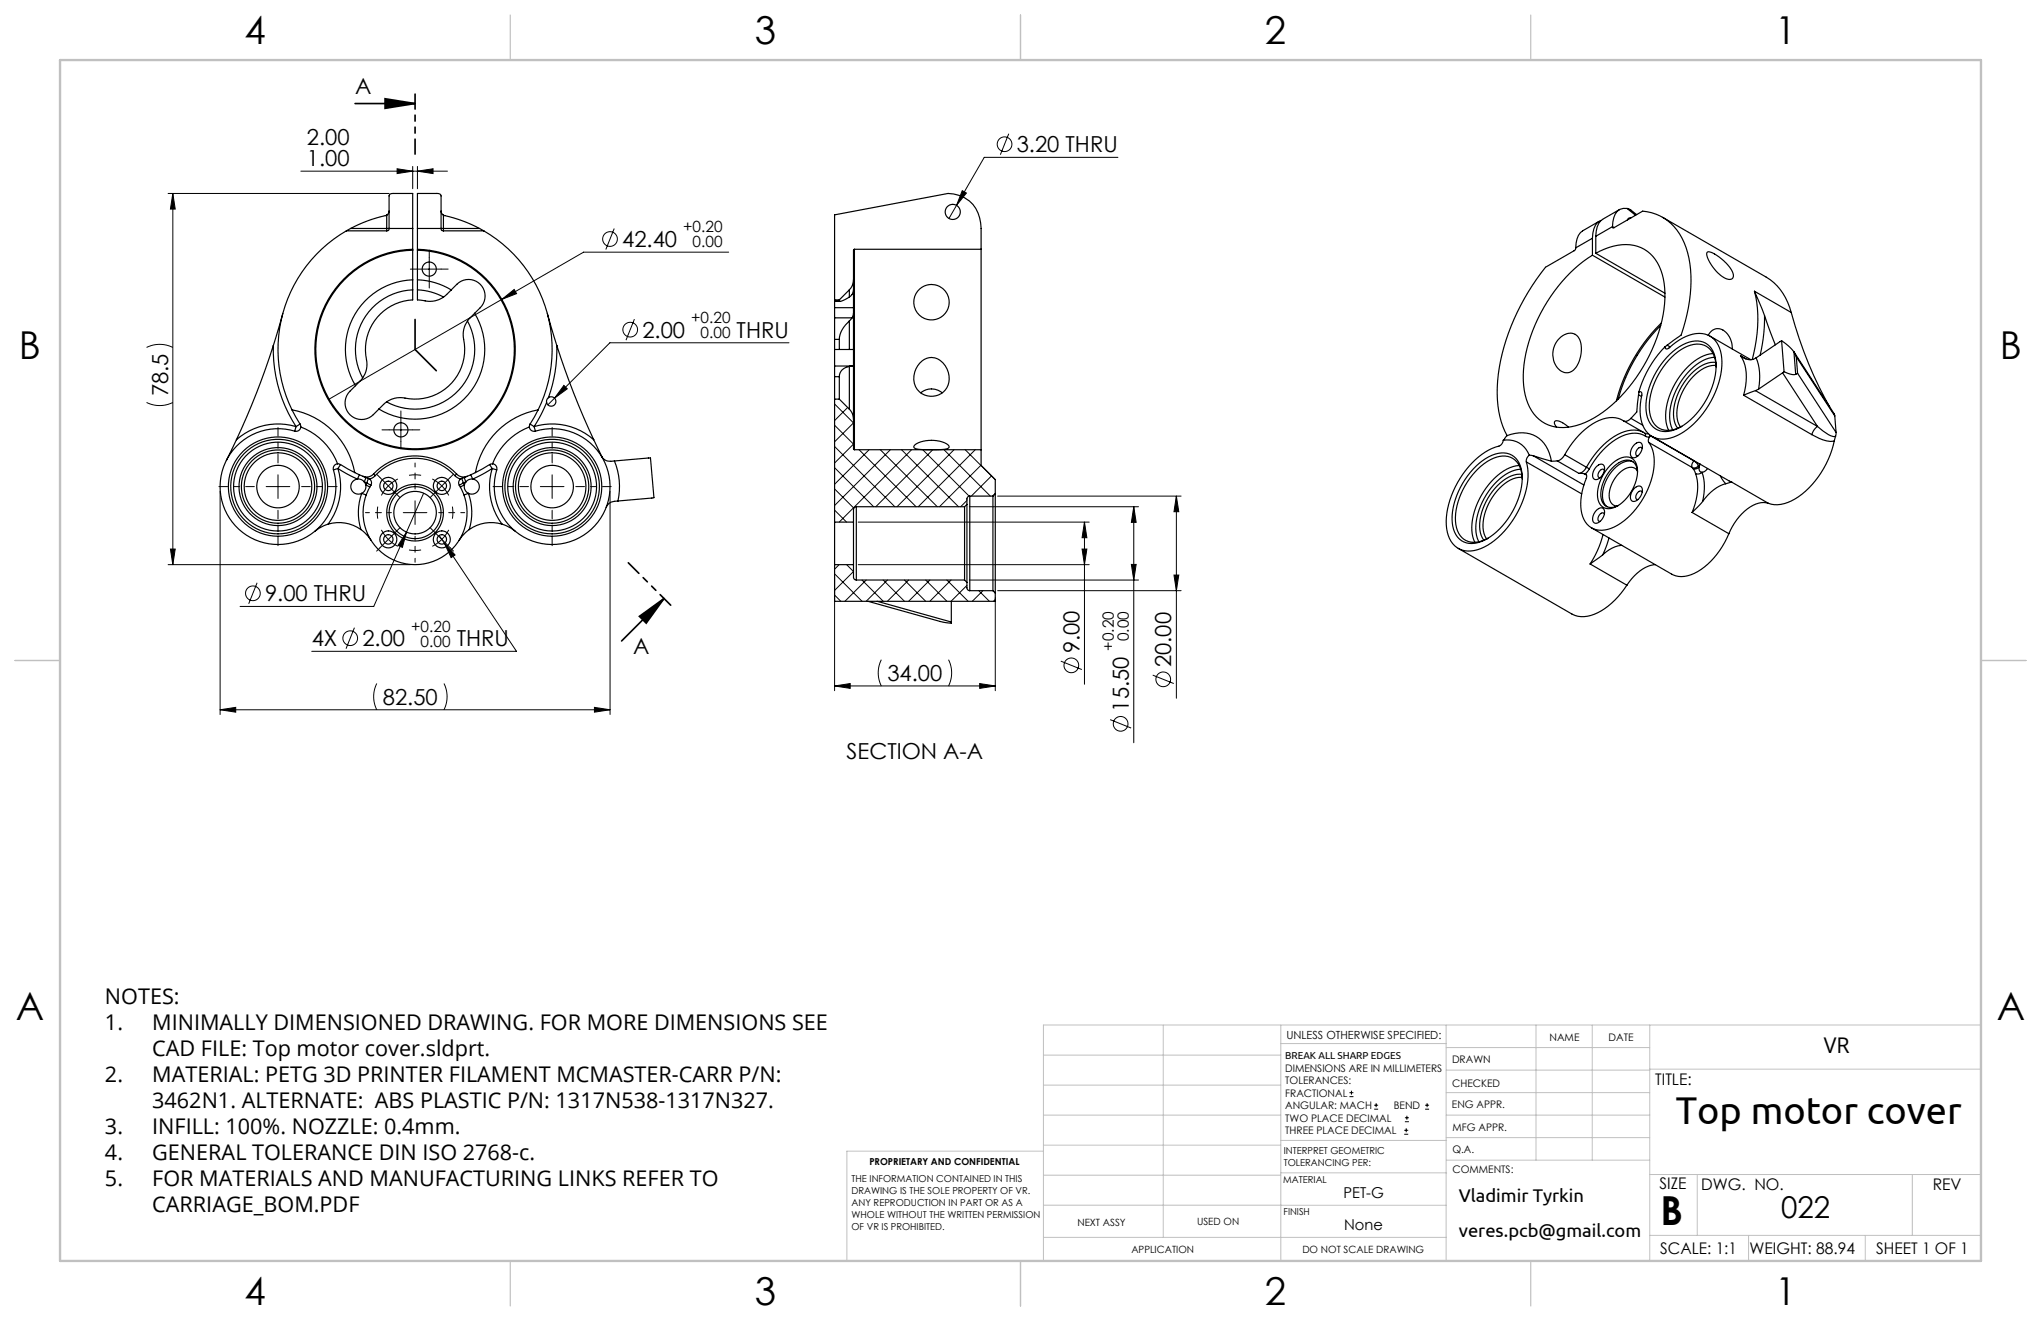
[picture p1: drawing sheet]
<svg xmlns="http://www.w3.org/2000/svg" width="432mm" height="279mm" viewBox="0 0 432 279" stroke-linecap="round" stroke-linejoin="round" font-family="sans-serif">
<g fill="none" stroke="#000" stroke-width=".21">
<path d="M63.6 36.2h31.1M84 35.7l3.3 .5-3.3 .5zM87.3 35.2v4.7M88.3 36.2l3.3-.5v1zM88.3 35.2v4.7M213.4 28.3l-1.8 4.4M236.5 33.3h-28.3l-7.4 12.9M35.6 40.9h46.7M36.6 40.9l.5 3.3h-1zM36.6 40.9v78.5M88.3 56.9h5M90.8 54.4v5"/>
<path d="M129.9 48.3l-1.7 4.5M154.2 53.3h-30.7l-17.3 10M203.6 40.3l.9 .5-2.1 2.6zM31 73.5a6.2 6.2 0 0 1 5.6 0M106.2 63.3l2.6-2.1 .5 .9zM106.2 63.3l-36.7 21.2M134.2 67.5l-1.8 4.4M166.9 72.5h-37.9l-13.1 13.1M31 85.1a6.2 6.2 0 0 0 5.6 0M82.3 90.9h5M84.8 88.4v5M119.3 81.5l.7 .7-2.7 2z"/>
<path d="M176.6 85.4l4 4-4 4M176.6 89.9l4 4-4 4M176.6 98.9l8.2 8.3M176.6 94.4l12.7 12.8M176.6 84.4v.1M179.3 86.2l-2.7 2.8M181.7 95.1l12.1 12.1M183.9 95.1l-7.3 7.3M186.2 95.1l12.1 12.1M188.4 95.1l-11.8 11.8M190.7 95.1l12.1 12.1M192.9 95.1l-15.4 15.3"/>
<path d="M195.2 95.1l9.8 9.8M197.3 95.1l-12 12.1M199.7 95.1l9.8 9.8M201.8 95.1l-12 12.1M204.2 95.1l6.4 6.4M206.3 95.1l-12 12.1M207.6 98.4l-8.8 8.8M35.6 119.4h51.2M36.1 116.1h1l-.5 3.3zM46.6 103.9v47.2M56.3 102.9h5M58.8 100.4v5"/>
<path d="M80.7 112.1a8 8 0 0 0 3.5 3.5M83.9 112.3l-3.5 3.6M86 112.5l-.9 3.3-.9-.4zM86 112.5l-6.9 15.8h-28.3M89.6 104.3l-3.6 8.2M92.9 113.3l1.1 1.6M94 114.9l2.3 2.5-.9 .5zM94 114.9l15.3 22.9h-43.3M114.3 102.9h5M116.8 100.4v5M129.1 103.9v47.2M176.6 107.9l2.5 2.5"/>
<path d="M176.6 103.4l4 4.1M177.5 119.4l-.9 1M179.1 119.4l1.5 1.5-4 4M181.6 110.4h48.8M181.6 119.4h48.8M204.6 105.9l-1.4 1.3M205.1 107.2h35.8M209.8 100.6l-4.3 4.3M210.6 104.3l-.6 .6M211.1 104.9h38.8M228.9 116.1h1l-.5 3.3zM229.4 110.4l.5 3.3h-1z"/>
<path d="M229.4 110.4v34.3M239.4 119.4h1l-.5 3.3zM239.9 107.2l.5 3.3h-1zM239.9 107.2v49.9M248.9 104.9v42.8M248.9 104.9l.5 3.3h-1zM54.4 123.3l-1.8 4.4M75 132.8l-1.8 4.4M176.6 125.9l1.3 1.3M176.6 121.4l5.8 5.8M176.6 122.1v24M182.4 122.7l4.5 4.5"/>
<path d="M183.3 122.7l-4.5 4.5M186.5 139.5a6.2 6.2 0 0 0 0 5.6M186.9 122.7l4.5 4.5M187.7 122.7l-4.5 4.5M191.3 122.7l4.5 4.5M192.2 122.7l-4.5 4.5M195.8 122.7l4.5 4.5M196.7 122.7l-4.5 4.5M200.3 122.7l4.5 4.5M200.7 139.5a6.2 6.2 0 0 1 0 5.6M201.2 122.7l-4.5 4.5M204.6 123.8l-3.4 3.4"/>
<path d="M205.1 122.7h35.8M207.1 124.9l2.2 2.3M207.9 124.9l-2.2 2.3M210.6 126.8l-.4 .4M210.6 126.4v19.7M211.1 124.9h38.8M224.4 139.8l4.5 1.8M248.4 121.6h1l-.5 3.3zM46.6 150.1l3.3-.5v1zM46.6 150.1h82.5M79.7 144.6a6.2 6.2 0 0 0 0 5.5M93.9 144.6a6.2 6.2 0 0 1 0 5.5"/>
<path d="M125.8 149.6l3.3 .5-3.3 .5zM176.6 145.1l3.3-.5v1zM176.6 145.1h34M207.3 144.6l3.3 .5-3.3 .5zM234.9 152.2l4.4 1.8M243.9 142.8l4.4 1.8M285.5 231.9h.8M285.5 231.1h.8M285.9 230.7v.8M290.7 234.6h.9M290.7 233.8h.9M291.1 233.3v.9"/>
<path d="M297.1 239.9h.8M297.1 239.1h.8M297.2 237.3h.9M297.2 236.4h.9M297.5 238.6v.9M297.6 236v.8M301.5 234.6h.8M301.5 233.8h.8M301.9 233.3v.9"/>
<circle cx="212.5" cy="30.5" r="1.56"/>
<circle cx="129.1" cy="50.6" r="1.56"/>
<circle cx="133.3" cy="69.7" r="1.56"/>
<circle cx="53.5" cy="125.5" r="1.56"/>
<circle cx="74.1" cy="135" r="1.56"/>
<circle cx="226.7" cy="140.7" r="1.56"/>
<circle cx="237.1" cy="153.1" r="1.56"/>
<circle cx="246.1" cy="143.7" r="1.56"/>
</g>
<path d="M79.9 107.2v2.5M82.2 102.8l-1.5 2M82.2 102.8l2-1.5M86.5 116.3h2.6M89.1 100.5h-2.6M93.5 114.1l1.4-2M93.5 114.1l-2 1.5M93.5 102.8l-2-1.5M93.5 102.8l1.4 2M95.7 109.7v-2.5" fill="none" stroke="#000" stroke-width=".21" stroke-dasharray="15.2 1.3 1.3 1.3" stroke-linecap="butt"/>
<path d="M75.1 21.9h12.7M81.5 20.9l6.3 1-6.3 1zM135.3 130.4l5.2-3.8-3.8 5.2zM140.5 126.6l-9 9" fill="none" stroke="#000" stroke-width=".35"/>
<path d="M58.8 97.9v-7.5M116.8 97.9v-7.5M53.8 102.9h-7.5M58.8 107.9v7.5M63.8 102.9h7.5M111.8 102.9h-7.5M116.8 107.9v7.5M121.8 102.9h7.5" fill="none" stroke="#000" stroke-width=".21" stroke-dasharray="15.2 1.3 1.3 1.3" stroke-dashoffset="13.4"/>
<g fill="none" stroke="#000" stroke-width=".21" stroke-dasharray="15.2 1.3 1.3 1.3">
<path d="M88.3 56.9h-1.5M90.8 54.4v-1.5M90.8 59.4v1.5M93.3 56.9h1.5M82.3 90.9h-1.5M84.8 88.4v-1.5M84.8 93.4v1.5M87.3 90.9h1.5M80.4 115.9l-.7 .7M80.4 101l-.7-.7M82.2 102.8l-1.8-1.8M82.2 102.8l1.7 1.7"/>
<path d="M83.9 112.3l.7-.7M83.9 104.5l.7 .7M87.8 108.4v-2.5M87.8 108.4h-2.5M87.8 108.4v2.5M87.8 108.4h2.5M91.7 112.3l-.7-.7M91.7 104.5l-.7 .7M93.5 114.1l1.7 1.8M93.5 114.1l-1.8-1.8M93.5 102.8l1.7-1.8M93.5 102.8l-1.8 1.7"/>
<path d="M95.2 115.9l.7 .7M95.2 101l.7-.7"/>
</g>
<path d="M82.8 108.4h-5.5M87.8 103.4v-5.5M87.8 113.4v5.5M92.8 108.4h5.5" fill="none" stroke="#000" stroke-width=".21" stroke-dasharray="15.2 1.3 1.3 1.3" stroke-dashoffset="14.4"/>
<path d="M87.8 19.9v12.7M141.9 128l-9-9" fill="none" stroke="#000" stroke-width=".35" stroke-dasharray="6.3 1.3 1.3 1.3 1.3 1.3" stroke-dashoffset="3.2"/>
<path d="M87.8 67.6v6.3M92.3 78.4l-4.5-4.5" fill="none" stroke="#000" stroke-width=".35" stroke-dasharray="6.3 1.3 1.3 1.3 1.3 1.3"/>
<g fill="none" stroke="#c0c0c0" stroke-width=".21">
<path d="M246.1 216.8v44.9M271 216.8v49.9M305.9 216.8v49.9M325 216.8v28.6M336.9 216.8v28.6M349 216.8v49.9M419.1 216.8h-198.3v49.9M220.8 235.9h50.2M220.8 229.5h50.2M220.8 223.2h50.2M271 220.7h34.9M305.9 231.1h43.1"/>
<path d="M305.9 226.3h43.1M305.9 221.6h43.1M305.9 235.9h43.1M349 226.1h70.1M220.8 248.6h50.2M220.8 242.2h50.2M220.8 254.9h50.2M220.8 243.5h-41.6v23.2M271 254.9h34.9M271 248.1h35.1M271 241.2h35.1M305.9 240.6h43.1"/>
<path d="M306.1 245.4h42.9M349 248.4h70.1M359.1 248.4v12.9M404.6 248.4v12.9M220.8 261.7h85.1M349 261.3h70.1M369.9 261.3v5.4M394.6 261.3v5.4"/>
</g>
<path d="M107.9 3.2v9.5M215.9 3.2v9.5M323.8 3.2v9.5M3.2 139.7h9.5M419.1 139.7h9.5M107.9 266.7v9.5M215.9 266.7v9.5M323.8 266.7v9.5" fill="none" stroke="#c0c0c0" stroke-width=".25"/>
<path d="M12.7 12.7h406.4v254h-406.4z" fill="none" stroke="#c0c0c0" stroke-width=".5"/>
<g fill="#000">
<path d="M84 35.7l3.3 .5-3.3 .5zM88.3 36.2l3.3-.5v1z"/>
<path d="M81.5 20.9l6.3 1-6.3 1zM135.3 130.4l5.2-3.8-3.8 5.2z"/>
<path d="M36.6 40.9l.5 3.3h-1zM36.1 116.1h1l-.5 3.3z"/>
<path d="M106.2 63.3l3.1-1.2-.5-.9zM46.6 150.1l3.3-.5v1zM125.8 149.6l3.3 .5-3.3 .5zM119.3 81.5l-2 2.7 2.7-2zM86 112.5l-1.8 2.9 .9 .4zM94 114.9l1.4 3 .9-.5zM203.6 40.3l-1.2 3.1 2.1-2.6z"/>
<path d="M229.4 110.4l.5 3.3h-1zM228.9 116.1h1l-.5 3.3z"/>
<path d="M239.4 119.4h1l-.5 3.3zM239.9 107.2l.5 3.3h-1z"/>
<path d="M248.4 121.6h1l-.5 3.3zM248.9 104.9l.5 3.3h-1z"/>
<path d="M176.6 145.1l3.3-.5v1zM207.3 144.6l3.3 .5-3.3 .5z"/>
</g>
<g fill="none" stroke="#000" stroke-width=".25">
<path d="M73.3 48.8a29 29 0 0 0-11.5 37.9M73.3 48.8h8.5M74.2 48.3l-.9 .5M74.2 48.3h7.6M81.8 48.3v.5M81.8 48.3h.5M81.8 45.5l-.2 .1a29 29 0 0 0-7.4 2.7M81.8 45.5v2.8M82.3 48.3l-.1 .4-.4 .1M82.3 48.3v-6.9a.84 .84 0 0 1 1-.5h4v7.4M82.3 44.6l-.2 .6-.3 .3M82.3 48.3h5"/>
<path d="M87.3 52.7a21.2 21.2 0 0 0-18 31.6 21.2 21.2 0 0 0 36.3 1.1 21.2 21.2 0 0 0-15.9-32.6l-1.4-.1M87.3 52.9a21 21 0 0 0-17.8 31.3 21 21 0 0 0 35.9 1.1 21 21 0 0 0-15.7-32.3l-1.4-.1M87.3 52.7v.2M87.3 59.2a14.7 14.7 0 0 0-12.1 22.4M87.3 59.2v2.1M87.3 48.3v4.4M87.3 52.9v6.3M88.3 48.3v-7.4h4a.94 .94 0 0 1 1 .5v6.9M88.3 52.7v.2M88.3 59.2a14.7 14.7 0 0 1 7.2 2.1M88.3 59.2v2.1M88.3 48.3h5"/>
<path d="M88.3 48.3v4.4M88.3 52.9v6.3M93.3 48.3l.1 .4 .4 .1M93.3 48.3h.5M93.3 44.6l.1 .5 .4 .4M93.8 48.3v.5M93.8 45.5l.3 .1a29 29 0 0 1 7.3 2.7M93.8 48.3h7.6M93.8 48.8h8.5M93.8 45.5v2.8M101.4 48.3l.9 .5M102.3 48.8a29 29 0 0 1 11.6 37.9"/>
<path d="M180.6 59.2l-.1 .3a3 3 0 0 1-.8 1.8M180.6 59.2v2.1M180.8 52.7l-.2 .2v6.3M180.8 52.7v42.4M180.8 52.7h26.8M207.6 52.7v42.4M207.6 52.7a16.4 16.4 0 0 0-.7-7.6 6.6 6.6 0 0 0-6.3-4.2l-24 4.5v18M333.4 52.4l-.1 .4-.3 .2-6 3.5a45.5 45.5 0 0 0-10.2 25.3 19.8 19.8 0 0 0 2 10.3M334.8 48.9a3.7 3.7 0 0 0-1.4 3.5M336.9 50.4l-3.5 2M336.9 50.4v3.6M336.9 54l15.3 8.8"/>
<path d="M337.6 53.6a11 11 0 0 1 9.6-1.2 9 9 0 0 1 4.9 7.6 29.4 29.4 0 0 1-5.2 18.7 26.9 26.9 0 0 1-12.5 11 8.3 8.3 0 0 1-9.9-2.2 15.1 15.1 0 0 1-1.9-11.6 33.8 33.8 0 0 1 14.3-21.9M337.6 50v3.6M337.6 53.6l14.6 8.4M338.3 46.8l-3.5 2M338.7 46.6a2.32 2.32 0 0 0-1.5 1.8l-.3 2M339.1 46.4a3.1 3.1 0 0 0-1.4 2.5l-.1 1.1M341.1 47.9l.1 .3 .3-.1M341.1 47.9l-3.5 2.1M341.1 47.9l.4 .2M341.5 48.1l6-3.4a10.8 10.8 0 0 1 9.5 8.7 30.3 30.3 0 0 1-1.3 17.5l-3 2.1M342.6 44.3l-3.6 2.1M344.2 44.1a2.35 2.35 0 0 0-2.8 2l-.3 1.8"/>
<path d="M344.2 44.1l.8 .3 1.2 1M344.2 44.1l1.8 1.4M345.1 46.1h-.4l-.4 .4M351.8 46l21.9 12.6a11.8 11.8 0 0 1 5.3 7.5M361.2 53.3a3.4 3.4 0 0 1 2.6 1.2l1.8 1.6a2.89 2.89 0 0 1 1 2.7 1.32 1.32 0 0 1-1.8 0 7.7 7.7 0 0 1-3.7-5.3zM57.8 73.1a30 30 0 0 0 4.8 17.1M57.8 73.1a165 165 0 0 1-7.8 19.9M59.8 66.3l-2 6.8M76.7 80l-1.5 1.6M87.3 61.3a12.6 12.6 0 0 0-10.6 18.7M87.3 61.3v2.1a10.6 10.6 0 0 0-9.7 13.2v1a5 5 0 0 1-.9 2.4M88.3 61.3a12.6 12.6 0 0 1 5.5 1.5"/>
<path d="M88.3 61.3v2.1l1 .1a5.4 5.4 0 0 0 4.5-.7M95.5 61.3l-1.7 1.5M95.5 61.3a4.6 4.6 0 0 1 3.6-2.2 3.5 3.5 0 0 1 3.3 2.2 3.5 3.5 0 0 1-.8 3.8l-1.2 1.2M98.9 67.9a12.6 12.6 0 0 1-2.2 14.9 12.6 12.6 0 0 1-14.9 2.2M98.9 67.9a5.6 5.6 0 0 0-.7 4.9 10.5 10.5 0 0 1-13 11.3h-.5a5 5 0 0 0-2.9 .9M100.4 66.3a14.7 14.7 0 0 1-2.2 18 14.7 14.7 0 0 1-18 2.2M100.4 66.3l-1.5 1.6M115.8 66.3l2 6.8M117.8 73.1a30 30 0 0 1-1.8 11M117.8 73.1a165 165 0 0 0 7.8 19.9M176.6 79.7v4.7M176.6 63.4v.2"/>
<path d="M176.6 63.6v.1M176.6 77.4v2.3M176.6 63.7v1.4M176.6 67.2v4.6M176.6 71.8v2.1M176.6 73.9v3.5M176.6 63.7h1.1M176.6 79.7h1M176.6 65.1v2.1M176.6 63.4h1M176.6 63.6h1M176.6 77.4h3.7"/>
<path d="M176.6 65.1h4M176.6 67.2h3.7M176.6 71.8h1M176.6 73.9h3.1M177.6 79.7v4.7M177.6 63.4v.2M177.6 71.8v2.1M179.7 77.5a2.3 2.3 0 0 0-2.1 2.2M179.7 77.5v9M179.7 61.3v1.5M179.7 62.8l-1.5 .8-.5 .1-.1-.1M179.7 67.9l-1.5 1.8-.5 1.1-.1 1"/>
<path d="M179.7 67.9v6M179.7 73.9h.9M179.7 61.3l-2.1 2.1M180.3 77.4l-.6 .1M180.3 77.4h.3M180.3 67.2l-.6 .7M180.6 77.4v11.3M180.6 61.3l-.3 .9-.6 .6M180.6 61.3v3.8M180.6 66.3l-.3 .9M180.6 66.3v7.6M180.6 73.9v3.5"/>
<path d="M180.6 65.1v1.2M194.6 76.8a3.2 3.2 0 0 1 5.4 .5 3.9 3.9 0 0 1-2.6 6.5 3.8 3.8 0 0 1-3.6-1.8 3.8 3.8 0 0 1 0-4zM329.7 71.8a2.74 2.74 0 0 1 4.1-.7 6 6 0 0 1-1.2 7.4 2.42 2.42 0 0 1-3.4-1.1 4.8 4.8 0 0 1 .5-5.6zM351.3 68.8a35.2 35.2 0 0 0-8.9 15.6M351.5 68.3a35.4 35.4 0 0 0-9.5 16.5M352.2 73.4a.48 .48 0 0 0 .4 .4 .48 .48 0 0 0 .5-.2 9.3 9.3 0 0 1 7.1-3 4.8 4.8 0 0 1 4 4.4 17.6 17.6 0 0 1-4.5 13.2 12 12 0 0 1-7.7 4.7 4.6 4.6 0 0 1-4.8-4.2 14.9 14.9 0 0 1 .2-5.5l-.3-.3h-.4M352.2 73.4a22.7 22.7 0 0 0-5.5 9.5M352.7 73l-.5 .4M352.7 73l.6 .4M353.3 74.9a7.9 7.9 0 0 1 6.5-2.7 4.5 4.5 0 0 1 3.2 4.6 16.1 16.1 0 0 1-8 13.8 4.3 4.3 0 0 1-6-1.2 10.5 10.5 0 0 1 .6-9.1l1.4-2.5zM361.4 70.9a2.29 2.29 0 0 1 2-1.4 2.29 2.29 0 0 1 2.1 1.2 4.8 4.8 0 0 1 1 3.1M361.8 71.1l8.6 5"/>
<path d="M362.4 74.8a10.1 10.1 0 0 0-7 4.7 13.7 13.7 0 0 0-2.8 10.4l.4 1.1M362.7 75.6a9.5 9.5 0 0 0-6.7 4.6 12.9 12.9 0 0 0-2.6 9.4l.5 1.3M363 76.7a7 7 0 0 0-5.7 2.9 11.9 11.9 0 0 0-3.1 9.4l.7 1.6M363 77.3a6.7 6.7 0 0 0-5.3 2.9 10.8 10.8 0 0 0-2.7 9l.5 1.1M363.1 77.6a4.3 4.3 0 0 0-3.6-4.8 8.6 8.6 0 0 0-6.4 3.3 14.8 14.8 0 0 0-4.1 11.2 3.9 3.9 0 0 0 5.7 3.4l1.1-.5M368.2 75.2a9.9 9.9 0 0 1 .7 8.4M368.2 75.2a2.72 2.72 0 0 0 3.3 .5M368.2 75.2l1.2 .7M371.2 61.6l2.1 5.1M371.2 61.6a28.2 28.2 0 0 1-.5 14.4M371.2 61.6l7.8 4.5M371.5 75.7a11.6 11.6 0 0 1 .6 6.6"/>
<path d="M373.3 66.7l2.3 6.2M373.3 66.7l-.1 3.5-.8 4.9M376.9 72.1l-5.4 3.6M376.9 72.1l1.4 1 1.2 1.3M376.9 72.1l.5 6.5M377.1 78.9l7.4 11.3M377.1 78.9l-5 3.4M377.4 78.6l-.3 .3M377.4 78.6l1.7 .6h.8M379 66.1a84.8 84.8 0 0 0 8.1 20M379.5 74.4l.5 1.1M379.5 74.4l.4 4.8"/>
<path d="M379.6 74.5l8.4 13 .2 .5M380 75.5l.3 3.5M380 75.5l8.2 12.5M380.3 79l-.4 .2M380.3 79l8.1 12.5M50 93l-2.1 4.4M61.8 86.7l1.7 3M61.8 86.7a16.5 16.5 0 0 1 13.2 13.3M62.3 91.2a12.3 12.3 0 0 0-15.7 10.5 12.3 12.3 0 0 0 13.4 13.4 12.3 12.3 0 0 0 10.5-15.7M62.6 90.2a13.2 13.2 0 0 0-12.6 2.8M62.6 90.2l-.3 1M63.5 89.7l.1 .6"/>
<path d="M63.5 89.7l-.9 .5M63.6 90.3a13.5 13.5 0 0 1 7.8 7.8M63.6 90.3a1 1 0 0 1-1.3 .9M71.4 98.1l.6 .2M71.4 98.1a1 1 0 0 0-.9 1.3M71.5 99.1l-1 .3M71.5 99.1a13.2 13.2 0 0 1-2.1 11.8M71.5 99.1l4.1 2.2M72 98.3l3 1.7M72 98.3l-.5 .8M75 100l1.8 .7M75.2 81.6a4.6 4.6 0 0 0-2.2 3.6 3.5 3.5 0 0 0 2.2 3.3 3.5 3.5 0 0 0 3.8-.8l1.2-1.2"/>
<path d="M81.8 85l-1.6 1.5M100.6 100l-1.8 .7M103.6 98.3l-3 1.7M103.6 98.3l.5 .8M104.1 99.1a13.3 13.3 0 0 0 2.1 11.8M104.1 99.1l1 .3M104.1 99.1l-4.1 2.2M104.2 98.1a1 1 0 0 1 .9 1.3M104.2 98.1l-.6 .2M112 90.3a13.5 13.5 0 0 0-7.8 7.8M112 90.3a1 1 0 0 0 1.3 .9M112.2 89.7l-.2 .6"/>
<path d="M112.2 89.7l.8 .5M113 90.2l.3 1M113 90.2a13.2 13.2 0 0 1 12.6 2.8M113.3 91.2a12.3 12.3 0 0 1 15.7 10.5 12.3 12.3 0 0 1-13.4 13.4 12.3 12.3 0 0 1-10.5-15.7M113.9 86.7a16.5 16.5 0 0 0-13.3 13.3M113.9 86.7l-1.7 3M115.6 85.1l-1.2 2.6-1.4 2.5M116 84.1l-.4 .6v.4M116 84.1a1 1 0 0 1 1.5 .3 1 1 0 0 1-.5 1.5 1 1 0 0 1-1.4-.8M125.6 93l1.9 3.8M127.3 96.6a2.27 2.27 0 0 0 2.7 .9M130 97.5a14.2 14.2 0 0 1 .7 8.5"/>
<path d="M130 97.5l7.6-.6 .7 8.4-7.6 .7M176.6 84.4h1M176.6 84.4v26M177.6 84.4l2.1 2.1M179.7 86.5a3 3 0 0 1 .9 2.2M180.6 88.7v6.2l.2 .2M180.8 95.1h26.8M193.5 94.2a6.8 6.8 0 0 1 7.1-.1l.2 .5a2.39 2.39 0 0 1-2.1 .5h-1.9a7.2 7.2 0 0 1-3.4-.4zM194.8 83.1a3.5 3.5 0 0 1 4.5 0M207.6 95.1v3.3l3 3v3M312.3 98.6a7.9 7.9 0 0 1 6.5-2.7 4.5 4.5 0 0 1 3.2 4.6 16.1 16.1 0 0 1-8.1 13.8 4.3 4.3 0 0 1-5.9-1.2 10.5 10.5 0 0 1 .6-9.2l1.3-2.5zM318 93.1a1.47 1.47 0 0 1-.9 1.3 15 15 0 0 0-8.7 7.6 15.6 15.6 0 0 0-2.2 10.6 4.8 4.8 0 0 0 7.1 3.4 18.4 18.4 0 0 0 9.6-12.5l.4-2.7-.1-1.6-.3-1.5"/>
<path d="M318 93.1a4.9 4.9 0 0 1 5.5 3.2M318.8 92.1a6.4 6.4 0 0 1 8.3 2.3 9 9 0 0 1 1.1 3.2M318.8 92.1l-.8 1M321.4 98.5a10.1 10.1 0 0 0-7 4.7 13.7 13.7 0 0 0-2.8 10.4l.4 1.1M321.7 99.2a9.5 9.5 0 0 0-6.7 4.7 12.9 12.9 0 0 0-2.6 9.3l.5 1.4M322.9 97.7l11.7 6.8M323.5 96.3a1.47 1.47 0 0 0-.6 1.4M323.5 96.3l.9 .1M324.4 96.4l3.8 1.2M324.4 96.4l10.7 6.2M329.5 97.5l-1.3 .1M329.5 97.5l4.6 2.6"/>
<path d="M331 96.2a2.37 2.37 0 0 1-1.5 1.3M331 96.2l4.6 2.6M331.8 90.3l-.6-.5a2.01 2.01 0 0 0-2.3-.6v.4l.4 .7M335.6 98.8a2.37 2.37 0 0 1-1.5 1.3M335.6 98.8l.6 .4M336.2 99.2l-.8 1M337.6 98.8l.3-.3a.88 .88 0 0 1 1.2-.2 .88 .88 0 0 1 .3 1.1 2.23 2.23 0 0 1-2 2 1.56 1.56 0 0 1 0-2.3zM339.4 99.5a.61 .61 0 0 0-.6-.3 .61 .61 0 0 0-.4 .5l-.3 .8a.44 .44 0 0 0 .4 .5M340.7 98.4a4.3 4.3 0 0 1 4.3-1.6 3.2 3.2 0 0 1 1.4 3.5 8.9 8.9 0 0 1-5.2 7.2 2.37 2.37 0 0 1-3.2-2.4 9 9 0 0 1 2.7-6.7zM343.5 89l4.6 2.7M345 88.5a1.38 1.38 0 0 1-2.1 .2 6.9 6.9 0 0 0-6.7 1.5 18.5 18.5 0 0 0-5.2 6M345 88.5l2.5 1.4"/>
<path d="M345.5 97.7a3.7 3.7 0 0 0-4 1.5 7.7 7.7 0 0 0-2.3 6.8l.8 1.2M345.6 94.2l.3-.3a.88 .88 0 0 1 1.2-.3 .88 .88 0 0 1 .3 1.2 2.23 2.23 0 0 1-2 2 1.56 1.56 0 0 1 0-2.3zM346.4 99.6a1.96 1.96 0 0 0-3-.2 6.6 6.6 0 0 0-2.8 6.4 1.63 1.63 0 0 0 1.5 1.2M346.4 99.9a2.34 2.34 0 0 0-1.2-2.4 2.34 2.34 0 0 0-2.6 .3 8.1 8.1 0 0 0-3.7 8 2.24 2.24 0 0 0 3.5 1.1M346.7 83.5l-.4 3.6-1.3 1.4M346.7 83.5l.6 .4M346.7 82.9v.6M347.4 94.9v-.1a.61 .61 0 0 0-.6-.2 .61 .61 0 0 0-.4 .5l-.3 .8a.44 .44 0 0 0 .4 .5M347.6 91.4a6.3 6.3 0 0 0-6.1 .9 17.7 17.7 0 0 0-5.9 6.5M348.1 91.7l.1 .6M348.1 91.7h.6M348.2 92.3a5.8 5.8 0 0 0-6.3 .6 17 17 0 0 0-5.7 6.3"/>
<path d="M348.2 92.3l.8 .1M348.8 93.6a8.6 8.6 0 0 1 .8 7.2 16.4 16.4 0 0 1-8.8 10.9 4.3 4.3 0 0 1-6.3-3.8 15.6 15.6 0 0 1 1.2-7.2l-.3-.5M348.8 93.6l9.2 5.3M349 92.4a1.13 1.13 0 0 0-.2 1.2M349 92.4l.1-.3 9.3 5.4M349.5 92.3l16.9 9.7M358 98.9l.2 .2M358.2 99.1l.5 1M358.4 97.5a1.25 1.25 0 0 0-.4 1.4M358.4 97.5l.9 1M358.4 97.4v.1M359.3 98.5l.4-.3-.2 .5"/>
<path d="M359.3 98.5a1.07 1.07 0 0 1-1.3 .4M359.3 98.5l.2 .2M359.5 98.7a.8 .8 0 0 0 .6 1.2M359.5 98.7a1.1 1.1 0 0 1-1.3 .4M360.1 99.9a10.8 10.8 0 0 1 .1 6.2M360.1 99.9a1.22 1.22 0 0 1-1.4 .2M361.3 99.1l-.7 .6-.5 .2M368.9 83.6l14.4 8.3M371.4 82.6l-2.5 1M371.4 82.6l13.1 7.6M372.1 82.3l-.7 .3M383.3 91.9a6.7 6.7 0 0 0 4.8 1.4"/>
<path d="M384.5 90.2a6.1 6.1 0 0 0 3.7 2.1h.1M384.5 90.2a3.2 3.2 0 0 0-1.2 1.7M388.1 93.3a19 19 0 0 1-9.1 12.7l-.8 .3a5.7 5.7 0 0 1-4 .2M388.2 88l.2 3.5M388.3 92.3l-.2 1M388.4 91.5l-.1 .8M69.4 110.9l-1.9 .8-.9 .7M69.4 110.9a8 8 0 0 1 7 1.1M75.6 101.3a1.6 1.6 0 0 1 1.5 .6M75.6 101.3a1.6 1.6 0 0 0-1.3 2.1 1.6 1.6 0 0 0 2.2 1M76 100.4l-.4 .9M76.4 112l1.5 1.4 .6 .9"/>
<path d="M76.5 104.4a12 12 0 0 0-.1 7.6M76.5 104.4l1 .3M76.8 100.7l1.1 .5M77.1 101.9l.5 .2M77.1 101.9l.3 .6M77.4 102.5a1.6 1.6 0 0 1-.9 1.9M77.4 102.5l.8 .5M77.4 101l-.3 .9M77.6 102.1l-.2 .4M77.6 102.1l.9 .6M77.9 101.2l-.3 .9M77.9 101.2l.3 .1"/>
<path d="M78.2 101.3a1 1 0 0 1 .3 1.4M78.5 102.7a11 11 0 0 0 9.3 16.7 11 11 0 0 0 9.4-16.7M79 100.3a12 12 0 0 1 17.6 0M79 100.3a2 2 0 0 1-2.2 .4M79 100.3l.4 .3M79.4 100.6l-1.2 .7M79.4 100.6a11.5 11.5 0 0 1 16.8 0M96.2 100.6l1.2 .7M96.6 100.3a2 2 0 0 0 2.2 .4M96.6 100.3l-.4 .3M97.4 101.3a1 1 0 0 0-.2 1.4M97.7 101.2l.3 .9"/>
<path d="M97.7 101.2l-.3 .1M98 102.1l-.8 .6M98 102.1l.3 .4M98.2 101l.4 .9M98.3 102.5l-.9 .5M98.3 102.5a1.6 1.6 0 0 0 .8 1.9M98.6 101.9l-.6 .2M98.6 101.9l-.3 .6M98.8 100.7l-1.1 .5M99.1 104.4l-.9 .3M99.1 104.4a12 12 0 0 1 .2 7.6M99.3 112l-1.5 1.4-.7 .9"/>
<path d="M99.6 100.4l.4 .9M100 101.3a1.6 1.6 0 0 0-1.4 .6M100 101.3a1.6 1.6 0 0 1 1.3 2.1 1.6 1.6 0 0 1-2.2 1M106.2 110.9l1.9 .8 .9 .7M106.2 110.9a8 8 0 0 0-6.9 1.1M130.7 106a2.27 2.27 0 0 0-2.5 1.3M176.6 110.4v9M176.6 119.4v7.8h34v-1.8M176.6 110.4h4M176.6 119.4h4M180.6 119.4v2.7a.6 .6 0 0 0 .6 .6M180.6 110.4v9"/>
<path d="M181.2 107.2a.6 .6 0 0 0-.6 .6v2.6M181.2 107.2v15.5M181.2 107.2h22.9M204.1 107.2v15.5M204.6 106.7v16.5M204.6 106.7l-.5 .5M205.2 104.9a.6 .6 0 0 0-.6 .6v1.2M205.2 104.9v20M205.2 104.9h4.9M210.1 104.9v20M210.6 104.4v21M210.6 104.4l-.5 .5"/>
<path d="M308.5 116l24 13.9a6.1 6.1 0 0 0 6.2-.7 17.2 17.2 0 0 0 5.5-5.4M322 100.3a7 7 0 0 0-5.7 3 11.9 11.9 0 0 0-3.1 9.3l.7 1.7M322 101a6.7 6.7 0 0 0-5.3 2.9 10.8 10.8 0 0 0-2.7 9l.5 1.1M322 101.3a4.3 4.3 0 0 0-3.5-4.8 8.6 8.6 0 0 0-6.4 3.3 14.8 14.8 0 0 0-4.1 11.1 3.9 3.9 0 0 0 5.7 3.5l1.1-.6M334.1 100.1l1 .1M335.1 100.2h.3M335.1 100.2l.5 .3M336.4 119.3l7.8 4.5M336.7 111.6l17 9.8a5.9 5.9 0 0 0 6.2-1 17.4 17.4 0 0 0 5.9-7.5M337.6 108l.3-.2a.88 .88 0 0 1 1.2-.3 .88 .88 0 0 1 .3 1.2 2.23 2.23 0 0 1-2 2 1.56 1.56 0 0 1 0-2.3zM339.1 117.3l-2.7 2M339.1 113l-1.2 3.6-1.5 2.7"/>
<path d="M339.4 108.7a.61 .61 0 0 0-.6-.2 .61 .61 0 0 0-.4 .4l-.3 .8a.44 .44 0 0 0 .4 .6M340.4 113.8l-1.3 3.5M343.1 115.3l-.2 .1a6.9 6.9 0 0 0-3.8 1.9M345.6 103.4l.3-.2a.88 .88 0 0 1 1.2-.3 .88 .88 0 0 1 .3 1.1 2.23 2.23 0 0 1-2 2 1.56 1.56 0 0 1 0-2.3zM347.4 104.1a.61 .61 0 0 0-.6-.2 .61 .61 0 0 0-.4 .4l-.3 .8a.44 .44 0 0 0 .4 .6M350.2 119.4a8.3 8.3 0 0 0-6 4.4M358 108.4l7.8 4.5M358.7 100.1a11.7 11.7 0 0 1-.7 8.3M360.2 106.1l-2.2 2.3M364 100.6l1.1 1.7M365.1 102.3a9.1 9.1 0 0 0-4.9 3.8M366.4 102l-1.3 .3"/>
<path d="M366.4 102l7.8 4.5M374.2 106.5a5.8 5.8 0 0 0-5.7 2.2l-1.6 1.9-1.1 2.3M181.2 122.7h22.9M183.6 127.2l15.5 4.3 2.2 .3v-.2M185.6 127.2l15.7 4.4M201.3 127.2v4.4M204.1 122.7l.5 .5M204.6 123.2v1.1a.6 .6 0 0 0 .6 .6M205.2 124.9h4.9M210.1 124.9l.5 .5"/>
<circle cx="90.8" cy="56.9" r="1.5"/>
<circle cx="201.6" cy="44.8" r="1.6"/>
<circle cx="197.1" cy="63.9" r="3.7"/>
<circle cx="84.8" cy="90.9" r="1.5"/>
<circle cx="58.8" cy="102.9" r="9.4"/>
<circle cx="58.8" cy="102.9" r="7.1"/>
<circle cx="58.8" cy="102.9" r="10.5"/>
<circle cx="58.8" cy="102.9" r="4.5"/>
<circle cx="58.8" cy="102.9" r="10"/>
<circle cx="58.8" cy="102.9" r="8.2"/>
<circle cx="58.8" cy="102.9" r="7.7"/>
<circle cx="82.2" cy="102.8" r="1.8"/>
<circle cx="82.2" cy="114.1" r="1.8"/>
<circle cx="82.2" cy="102.8" r="1"/>
<circle cx="82.2" cy="114.1" r="1"/>
<circle cx="87.8" cy="108.4" r="5.5"/>
<circle cx="87.8" cy="108.4" r="4.5"/>
<circle cx="87.8" cy="108.4" r="6"/>
<circle cx="93.5" cy="102.8" r="1.8"/>
<circle cx="93.5" cy="114.1" r="1.8"/>
<circle cx="93.5" cy="102.8" r="1"/>
<circle cx="93.5" cy="114.1" r="1"/>
<circle cx="116.8" cy="102.9" r="10"/>
<circle cx="116.8" cy="102.9" r="8.2"/>
<circle cx="116.8" cy="102.9" r="7.7"/>
<circle cx="116.8" cy="102.9" r="9.4"/>
<circle cx="116.8" cy="102.9" r="10.5"/>
<circle cx="116.8" cy="102.9" r="7.1"/>
<circle cx="116.8" cy="102.9" r="4.5"/>
</g>
<text font-size="8.5" x="351.3" y="259">B</text>
<text font-size="8.2" x="354.5" y="237.7">Top motor cover</text>
<g font-size="8.1">
<text x="51.7" y="9.3">4</text>
<text x="159.7" y="9.3">3</text>
<text x="267.6" y="9.3">2</text>
<text x="375.6" y="9.3">1</text>
<text x="4" y="76">B</text>
<text x="423.1" y="76">B</text>
<text x="3.3" y="215.7">A</text>
<text x="422.4" y="215.7">A</text>
<text x="51.7" y="276">4</text>
<text x="159.7" y="276">3</text>
<text x="267.6" y="276">2</text>
<text x="375.6" y="276">1</text>
</g>
<text font-size="6.3" x="376.8" y="257.6">022</text>
<g font-size="4.7">
<text x="75.1" y="19.9">A</text>
<text x="64.9" y="30.7">2.00</text>
<text x="64.9" y="35.2">1.00</text>
<text x="215.1" y="32.2">3.20 THRU</text>
<text x="131.6" y="52.3">42.40</text>
<text x="135.9" y="71.4">2.00</text>
<text x="155.9" y="71.4">THRU</text>
<text x="35.6" y="83.8" transform="rotate(-90 35.6 83.8)">78.5</text>
<text x="56.1" y="127.2">9.00 THRU</text>
<text x="66" y="136.7">4X</text>
<text x="76.7" y="136.7">2.00</text>
<text x="96.6" y="136.7">THRU</text>
<text x="134" y="138.4">A</text>
<text x="228.4" y="138.2" transform="rotate(-90 228.4 138.2)">9.00</text>
<text x="247.8" y="141.1" transform="rotate(-90 247.8 141.1)">20.00</text>
<text x="81" y="149.1">82.50</text>
<text x="187.7" y="144.1">34.00</text>
<text x="238.8" y="150.5" transform="rotate(-90 238.8 150.5)">15.50</text>
<text x="179.1" y="160.5">SECTION A-A</text>
</g>
<g font-size="4.6">
<text x="22.2" y="212.3">NOTES:</text>
<text x="22.2" y="217.8">1.</text>
<text x="32.2" y="217.8">MINIMALLY DIMENSIONED DRAWING. FOR MORE DIMENSIONS SEE</text>
<text x="32.2" y="223.3">CAD FILE: Top motor cover.sldprt.</text>
<text x="385.9" y="222.7">VR</text>
<text x="22.2" y="228.8">2.</text>
<text x="32.2" y="228.8">MATERIAL: PETG 3D PRINTER FILAMENT MCMASTER-CARR P/N:</text>
<text x="22.2" y="239.8">3.</text>
<text x="32.2" y="234.3">3462N1. ALTERNATE: ABS PLASTIC P/N: 1317N538-1317N327.</text>
<text x="32.2" y="239.8">INFILL: 100%. NOZZLE: 0.4mm.</text>
<text x="22.2" y="245.3">4.</text>
<text x="32.2" y="245.3">GENERAL TOLERANCE DIN ISO 2768-c.</text>
<text x="22.2" y="250.8">5.</text>
<text x="32.2" y="250.8">FOR MATERIALS AND MANUFACTURING LINKS REFER TO</text>
<text x="32.2" y="256.3">CARRIAGE_BOM.PDF</text>
</g>
<g font-size="3.9">
<text x="308.6" y="254.3">Vladimir Tyrkin</text>
<text x="308.6" y="261.6">veres.pcb@gmail.com</text>
</g>
<g font-size="3.4">
<text x="350.2" y="229.5">TITLE:</text>
<text x="351.1" y="251.6">SIZE</text>
<text x="359.9" y="251.6">DWG. NO.</text>
<text x="408.9" y="251.7">REV</text>
<text x="351.2" y="265.2">SCALE: 1:1</text>
<text x="370.1" y="265.3">WEIGHT: 88.94</text>
<text x="396.9" y="265.2">SHEET 1 OF 1</text>
</g>
<g font-size="3.3">
<text x="144.6" y="49.1">+0.20</text>
<text x="146.5" y="52.3">0.00</text>
<text x="146.2" y="68.3">+0.20</text>
<text x="148.2" y="71.5">0.00</text>
<text x="87" y="133.6">+0.20</text>
<text x="89" y="136.7">0.00</text>
<text x="235.7" y="137.6" transform="rotate(-90 235.7 137.6)">+0.20</text>
<text x="238.8" y="135.6" transform="rotate(-90 238.8 135.6)">0.00</text>
</g>
<g font-size="3.2">
<text x="284.2" y="253.3">PET-G</text>
<text x="284.4" y="260.1">None</text>
</g>
<text font-size="2.4" x="272.2" y="219.7">UNLESS OTHERWISE SPECIFIED:</text>
<g font-size="2.2">
<text x="327.8" y="220.1">NAME</text>
<text x="340.3" y="220.2">DATE</text>
<text x="271.9" y="226.6">DIMENSIONS ARE IN MILLIMETERS</text>
<text x="307.2" y="224.9">DRAWN</text>
<text x="271.9" y="229.3">TOLERANCES:</text>
<text x="271.9" y="231.9">FRACTIONAL</text>
<text x="307.3" y="229.8">CHECKED</text>
<text x="271.9" y="234.6">ANGULAR: MACH</text>
<text x="271.9" y="237.2">TWO PLACE DECIMAL</text>
<text x="271.9" y="239.9">THREE PLACE DECIMAL</text>
<text x="294.9" y="234.6">BEND</text>
<text x="307.2" y="234.5">ENG APPR.</text>
<text x="307.3" y="239.2">MFG APPR.</text>
<text x="307.3" y="243.9">Q.A.</text>
<text x="307.3" y="248.1">COMMENTS:</text>
</g>
<g font-size="2.1">
<text x="271.9" y="224.1">BREAK ALL SHARP EDGES</text>
<text x="227.9" y="259.2">NEXT ASSY</text>
<text x="253.3" y="259.2">USED ON</text>
<text x="239.3" y="265">APPLICATION</text>
<text x="275.5" y="265.1">DO NOT SCALE DRAWING</text>
</g>
<g font-size="2">
<text x="271.6" y="244.1">INTERPRET GEOMETRIC</text>
<text x="180.2" y="250">THE INFORMATION CONTAINED IN THIS</text>
<text x="183.9" y="246.4">PROPRIETARY AND CONFIDENTIAL</text>
<text x="271.5" y="250.2">MATERIAL</text>
<text x="271.6" y="246.6">TOLERANCING PER:</text>
<text x="180.2" y="252.5">DRAWING IS THE SOLE PROPERTY OF VR.</text>
<text x="180.2" y="255.1">ANY REPRODUCTION IN PART OR AS A</text>
<text x="180.2" y="257.6">WHOLE WITHOUT THE WRITTEN PERMISSION</text>
<text x="271.5" y="257">FINISH</text>
<text x="180.2" y="260.1">OF VR IS PROHIBITED.</text>
</g>
</svg>
